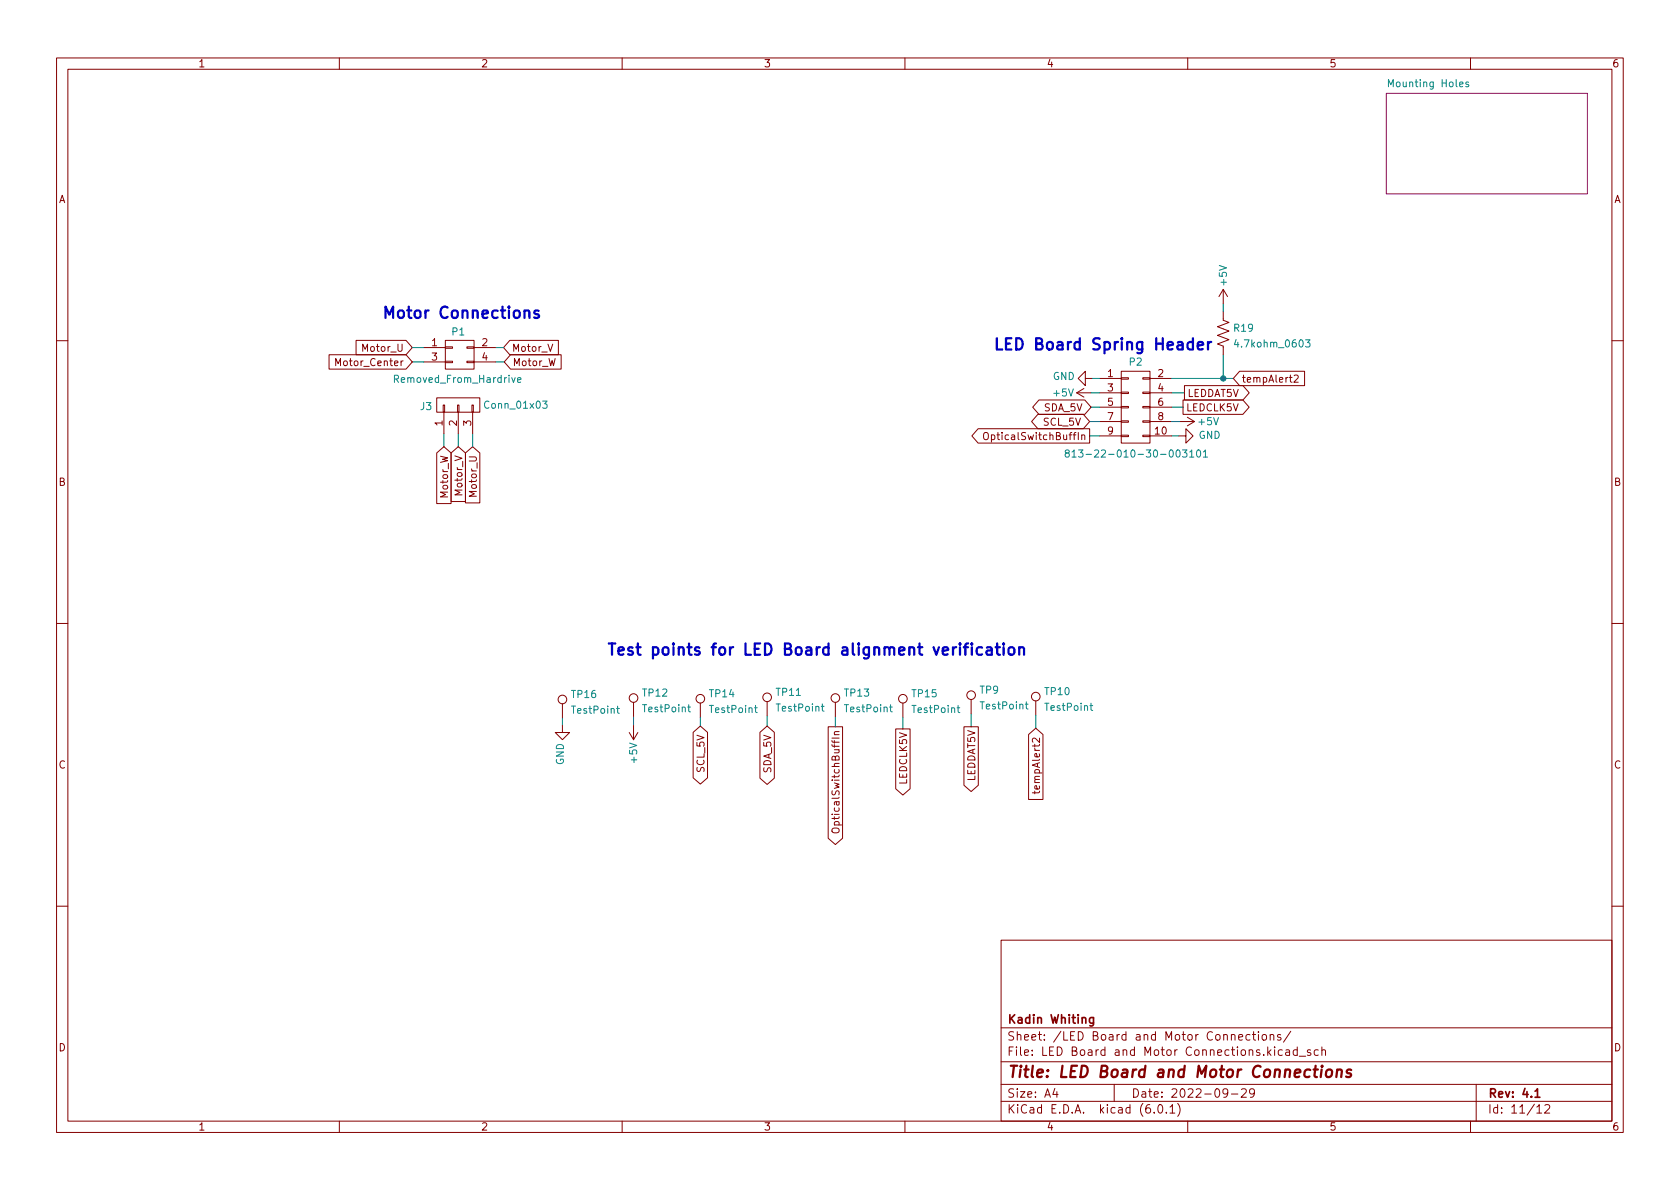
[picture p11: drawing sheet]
<svg xmlns="http://www.w3.org/2000/svg" width="297mm" height="210mm" viewBox="0 0 297 210" stroke-linecap="round" stroke-linejoin="round" font-family="sans-serif">
<g fill="none" stroke="#840000" stroke-width=".18">
<path d="M10 10.2h277v190.1h-277zM12 12.2h273v186.1h-273zM60 10.2v2M110 10.2v2M160 10.2v2M210 10.2v2M260 10.2v2M216.3 55.1v1.5l1 .4-2 .8 2 .7-2 .8 2 .8-2 .7 1 .4v1.5M216.3 51.2l-.8 1.2M216.3 51.2v2.5M216.3 51.2l.7 1.2M10 60.2h2"/>
<path d="M58.2 62.7h13.6l1.1 1.3-1.1 1.3h-13.6zM59.4 64.7v-1.3l.4 .9 .4-.9v1.3M63 60.2h8.8l1.1 1.3-1.1 1.2h-8.8zM74.9 61.5h3.8M74.9 64h3.8M77.2 70.4h7.6v2.5h-7.6zM78.4 71.6h.2v1.3h-.2zM78.5 72.9v3.8M78.7 63.9h1.3v.2h-1.3zM78.7 61.3h1.3v.3h-1.3zM78.7 60.2h5.1v5.1h-5.1zM80.9 71.6h.3v1.3h-.3z"/>
<path d="M81 72.9v3.8M82.5 63.9h1.3v.2h-1.3zM82.5 61.3h1.3v.3h-1.3zM83.4 71.6h.3v1.3h-.3zM83.6 72.9v3.8M83.8 61.5h3.8M83.8 64h3.8M90.1 60.2h8.6v2.5h-8.6l-1.1-1.2zM90.3 62.7h8.9v2.6h-8.9l-1.1-1.3zM96.9 60.9l.4 1.2 .4-1.2M172.9 75.8h19.8v2.6h-19.8l-1.1-1.3zM174 76.7l.2-.2a.43 .43 0 0 1 .5 .4v.4a.42 .42 0 0 1-.4 .5 .42 .42 0 0 1-.4-.5z"/>
<path d="M183.5 73.3h8l1.2 1.2-1.2 1.3h-8l-1.1-1.3zM183.7 70.7h8.1l1.1 1.3-1.1 1.3h-8.1l-1.1-1.3zM190.4 69.5h2.5M190.4 69.5l1.2 .7M191.3 77l.1-.1 .3 .1 .1 .7M191.3 76.9v.8M191.6 68.7l-1.2 .8M191.9 66.9v-1.2l-1.3 1.2 1.3 1.3v-1.3h1.3M194.4 66.9h3.8M194.4 77.1h3.8M194.4 69.5h3.8M194.4 72h3.8"/>
<path d="M194.4 74.5h3.8M198.2 77h1.3v.2h-1.3zM198.2 74.4h1.3v.3h-1.3zM198.2 71.9h1.3v.2h-1.3zM198.2 69.3h1.3v.3h-1.3zM198.2 66.8h1.3v.3h-1.3zM198.2 65.7h5.1v12.7h-5.1zM202.1 77h1.2v.2h-1.2zM202.1 74.4h1.2v.3h-1.2zM202.1 71.9h1.2v.2h-1.2zM202.1 69.3h1.2v.3h-1.2zM202.1 66.8h1.2v.3h-1.2z"/>
<path d="M203.3 66.9h3.8M203.3 77.1h3.8M203.3 69.5h3.8M203.3 72h3.8M203.3 74.5h3.8M208.4 77.1h1.3v-1.3l1.2 1.3-1.2 1.3v-1.3M208.7 74.5h2.5M209.2 70.7h10.6l1.1 1.3-1.1 1.3h-10.6zM209.4 68.2h10.4l1.1 1.3-1.1 1.2h-10.4zM209.9 73.8l1.3 .7M211.2 74.5l-1.3 .8M219.2 65.7h11.5v2.5h-11.5l-1.1-1.3z"/>
<path d="M228.8 66.4l.5-.1 .2 .4-.7 .9h.7M285 60.2h2M77.2 80.1l1.3-1.1 1.3 1.1v9h-2.6zM79.8 80.1l1.2-1.1 1.3 1.1v8.6h-2.5zM82.3 80.1l1.3-1.1 1.2 1.1v8.8h-2.5zM10 110.2h2M285 110.2h2M99.4 128.3v1.2h1.3l-1.3 1.3-1.2-1.3h1.2M99.4 124.5v2.5M111.3 129.5l.7 1.3M112 124.2v2.5M112 128.3v2.5"/>
<path d="M112.8 129.5l-.8 1.3M122.6 129.5l1.2-1.1 1.3 1.1v8l-1.3 1.2-1.2-1.2zM123.8 124.3v2.6M134.4 129.5l1.2-1.1 1.3 1.1v8.1l-1.3 1.1-1.2-1.1zM135.6 124.1v2.5M146.4 128.5h2.6v19.7l-1.3 1.1-1.3-1.1zM147.5 129.9h.9M147.7 124.2v2.5M148.4 129.4h-.8l-.1 .3 .1 .2M158.4 128.9h2.5v10.6l-1.3 1.1-1.2-1.1zM159.6 124.3v2.6M170.4 128.5h2.6v10.4l-1.3 1.1-1.3-1.1z"/>
<path d="M171.7 123.7v2.5M181.9 129.9l1.2-1.1 1.3 1.1v11.5h-2.5zM183 139.9v.5M183.1 123.9v2.6M183.8 139.9l-.2 .3h-1.1M147.2 146.6a.81 .81 0 0 1 1.2 .1 .43 .43 0 0 1-.5 .6h-.4a.42 .42 0 0 1-.4-.2 .42 .42 0 0 1 .1-.5zM10 160.2h2M177 166.3h108v32h-108zM285 160.2h2M60 198.3v2M110 198.3v2M160 198.3v2"/>
<path d="M177 194.8h108M177 191.8h108M177 187.8h108M177 181.8h108M186.5 192.5l-.4 1h1M186.9 193v1M197 191.8v3M204.1 196.7v.1M204.9 195.4l.2-.1a.81 .81 0 0 1 .6 .7 .81 .81 0 0 1-.3 .8h-.2a.81 .81 0 0 1-.6-.6 .81 .81 0 0 1 .3-.8zM206.2 196.7v.1M206.9 195.8l.4-.5v1.5M206.9 196.8h.8"/>
<path d="M208.2 195.1a1.72 1.72 0 0 1 0 2.3M210 198.3v2M217.1 193.2l-.3 .3h-.3l-.3-.3 .2-.6 .4-.1 .2 .2a.99 .99 0 0 1-.4 1.3h-.2M217.7 193.5h1.2M219 183.4l.7-.1-.1-.3-.4-.1-.2 .2 .1 .8h.5M219.5 192.7l.6-.2 .2 .2 .1 .3-1 1h1M221 183l-.4-.1-.3 .3v.4l.1 .3h.6M221.4 182.9h.6M221.6 182.4v1.3l.4 .2M221.8 193.2l-.3 .3-.4-.1-.2-.2 .2-.6 .4-.1 .2 .2a.99 .99 0 0 1-.3 1.3h-.3M222.5 182.4v.2M222.5 182.9v1"/>
<path d="M223.2 183.1l.2-.2 .5 .2v.5l-.1 .3h-.4l-.2-.1zM224.6 183.1l.2-.2 .3 .1 .1 .9M224.6 182.9v1M225.4 185.1v.2M226.4 183l-.3-.1-.2 .2v.3l.5 .1v.4h-.5M226.7 185.7l-.4-.1-.3 .3v.4l.1 .3h.6M227.4 185.7h.5l.1 .9M228 186l-.5 .1a.29 .29 0 0 0-.2 .2 .29 .29 0 0 0 .2 .3h.5M228.2 182.4l-1.3 1.9M229.4 185.7l-.5-.1-.3 .3v.4l.2 .3h.6M229.4 185.1v1.5M229.7 186.8h1.2"/>
<path d="M231.7 185.7l-.3-.1-.3 .2 .1 .3 .5 .1v.4h-.6M233.1 185.7l-.5-.1-.2 .3v.4l.1 .3h.6M233.7 185.8l.2-.2 .4 .1 .1 .9M233.7 185.1v1.5M260 198.3v2M261 191.8v6.5M271.7 195.8l.5-.5v1.5M271.7 196.8h.9M273.1 195.5l.6-.2 .2 .2 .1 .3-.9 1h.9"/>
<circle cx="99.4" cy="123.7" r=".76"/>
<circle cx="112" cy="123.4" r=".76"/>
<circle cx="123.8" cy="123.6" r=".76"/>
<circle cx="135.6" cy="123.3" r=".76"/>
<circle cx="147.7" cy="123.4" r=".76"/>
<circle cx="159.6" cy="123.6" r=".76"/>
<circle cx="171.7" cy="122.9" r=".76"/>
<circle cx="183.1" cy="123.2" r=".76"/>
</g>
<path d="M193.3 179.9v1.2l-.2 .3h-.4M193.3 180l-.4-.1-.3 .3v.4l.2 .3h.5M271.4 193l.4-.5v1.5M271.4 194h.9" fill="none" stroke="#840000" stroke-width=".3"/>
<path d="M232.3 189.1h.7M232.6 188.5l-.2 1.7 .1 .2 .3 .1M233.7 189.1l-.2 1.4M233.8 188.5l-.1 .1v.1l.1-.1v-.1l-.1 .2M234.6 189.3a.52 .52 0 0 1 .5-.2 .52 .52 0 0 1 .4 .4v.6a.55 .55 0 0 1-.6 .4 .55 .55 0 0 1-.5-.4zM236.4 189.3a.49 .49 0 0 1 .9 .1l-.2 1.1M236.4 189.1l-.1 1.4M238.9 189.2a.49 .49 0 0 0-.8 .3l.1 .2 .6 .2 .1 .2-.1 .3-.2 .1-.6-.1" fill="none" stroke="#840000" stroke-width=".4"/>
<path d="M245.1 16.5h35.6v17.8h-35.6z" fill="#fff" stroke="#fff" stroke-width=".18"/>
<path d="M245.1 16.5h35.6v17.8h-35.6z" fill="none" stroke="#840084" stroke-width=".18"/>
<g fill="none" stroke="#008484" stroke-width=".18">
<path d="M259.6 14.6l-.3-.1-.1 .2v.2l.4 .1v.3h-.4M90.5 66.8l.3 .8 .3-.8M91.5 67.2l.6-.1v-.3h-.4l-.2 .2 .1 .6h.5M95.9 70.9h.8l-.4 .5 .4 .1v.6l-.2 .1-.6-.1M189.5 79.9l.4-.3v1.2M190.7 79.6h.8l-.4 .4 .3 .2v.5l-.2 .1-.5-.1M210.3 79.9l.4-.3v1.2M211.7 79.6h.2a.68 .68 0 0 1 .4 .6 .68 .68 0 0 1-.4 .6 .84 .84 0 0 1-.2-1.2zM212.8 79.9l.3-.3v1.2M218.6 60l-.3 .9h.7M230.8 60.1h.8l-.4 .5 .4 .1v.5l-.2 .2-.6-.2M188.6 80.1l-.3-.2 .1-.2 .2-.1h.3l.2 .2-.1 .2-.5 .2-.2 .1v.3l.3 .2h.3l.2-.2-.1-.4-.2-.1"/>
<path d="M189.5 80.8h.8M210.3 80.8h.8M212.8 80.8h.7M109 125.3h.5M109.2 124.9v1.1l.3 .1M121.6 125h.5M121.8 124.6v1.1l.3 .2M133.4 125.2h.5M133.6 124.7v1.1l.3 .2M145.2 124.9h.5M145.4 124.5v1.1l.3 .2M157.3 125h.5"/>
<path d="M157.5 124.6v1.1l.3 .2M169.2 125.2h.5M169.4 124.7v1.1l.3 .2M181.3 124.5h.5M181.5 124.1v1.1l.3 .2M192.7 124.8h.5M192.9 124.4v1l.3 .2"/>
</g>
<g fill="none" stroke="#0000c2" stroke-width=".4">
<path d="M95.2 55l-.5-.1-.2 .3 .1 .3 .6 .2 .1 .1-.1 .3-.2 .1-.5-.1M210.9 59.8v2M210.9 60.6l-.6-.1-.3 .4v.5l.2 .3 .1 .1 .6-.1M211.8 61.1l.9-.1-.1-.4-.5-.1-.3 .3 .1 .9 .2 .1 .5-.1M213.6 60.5v1.3M214.2 60.5a.51 .51 0 0 0-.6 .4M173.6 114.5h-.5l-.4 .3v.6l.2 .3 .2 .1 .5-.1M174.5 114.5h.2h.6l.1 1.3M175.4 114.9l-.7 .1a.39 .39 0 0 0-.3 .4 .39 .39 0 0 0 .3 .4l.7-.1M176 114.5h.8M176.3 113.8v1.7l.1 .2 .4 .1M177.4 113.8v.1v.1l.1-.1-.1-.1v.2"/>
<path d="M177.4 114.5v1.3M178.4 114.6a.54 .54 0 0 1 .5-.2 .54 .54 0 0 1 .5 .4v.6a.54 .54 0 0 1-.6 .4 .54 .54 0 0 1-.5-.4zM180.2 114.6a.5 .5 0 0 1 .9 .1v1.1M180.2 114.5v1.3"/>
</g>
<g fill="none" stroke="#008400" stroke-width=".18">
<path d="M216.3 53.7v1.4M72.9 61.5h2M72.9 64h2M78.5 76.7v2.3M81 76.7v2.3M83.6 76.7v2.3M87.6 61.5h1.4M87.6 64h1.6M192.7 77.1h1.7M192.7 74.5h1.7M192.9 72h1.5M192.9 69.5h1.5"/>
<path d="M193.2 66.9h1.2M207.1 77.1h1.3M207.1 72h2.1M207.1 66.9h11M207.1 69.5h2.3M207.1 74.5h1.6M216.3 62.7v4.2M99.4 127v1.3M112 126.7v1.6M123.8 126.9v1.5M135.6 126.6v1.8M147.7 126.7v1.8"/>
<path d="M159.6 126.9v2M171.7 126.2v2.3M183.1 126.5v2.3"/>
</g>
<circle cx="216.3" cy="66.9" r=".46" fill="#008400" stroke="#008400" stroke-width=".18"/>
<g font-size="2.8" fill="#0000c2">
<text x="67.4" y="56.3">Motor Connections</text>
<text x="175.5" y="61.9">LED Board Spring Header</text>
<text x="107.2" y="115.9">Test points for LED Board alignment verification</text>
</g>
<text font-size="2.8" fill="#840000" x="178" y="190.6">Title: LED Board and Motor Connections</text>
<g font-size="2.1" fill="#840000">
<text x="178" y="184">Sheet: /LED Board and Motor Connections/</text>
<text x="178" y="181">Kadin Whiting</text>
<text x="178" y="186.7">File: LED Board and Motor Connections.kicad_sch</text>
<text x="178" y="196.9">KiCad E.D.A. kicad (6.0.1)</text>
<text x="178" y="194.1">Size: A4</text>
<text x="200" y="194.1">Date: 2022-09-29</text>
<text x="263" y="194.1">Rev: 4.1</text>
<text x="263" y="196.9">Id: 11/12</text>
</g>
<g font-size="1.8" fill="#840000">
<text x="35" y="11.9">1</text>
<text x="85" y="11.9">2</text>
<text x="135" y="11.9">3</text>
<text x="185" y="11.9">4</text>
<text x="235" y="11.9">5</text>
<text x="285" y="11.9">6</text>
<text x="10.3" y="35.9">A</text>
<text x="285.3" y="35.9">A</text>
<text x="60" y="64.7">Motor_Center</text>
<text x="64.3" y="62.2">Motor_U</text>
<text x="76.3" y="61.2">1</text>
<text x="76.3" y="63.7">3</text>
<text x="85.2" y="61.2">2</text>
<text x="85.2" y="63.7">4</text>
<text x="90.5" y="62.2">Motor_V</text>
<text x="90.6" y="64.7">Motor_W</text>
<text x="195.9" y="66.7">1</text>
<text x="195.9" y="69.2">3</text>
<text x="195.9" y="71.7">5</text>
<text x="204.7" y="66.7">2</text>
<text x="204.7" y="69.2">4</text>
<text x="204.7" y="71.7">6</text>
<text x="209.9" y="70.2">LEDDAT5V</text>
<text x="219.5" y="67.6">tempAlert2</text>
<text x="78.2" y="75.3" transform="rotate(-90 78.2 75.3)">1</text>
<text x="80.8" y="75.3" transform="rotate(-90 80.8 75.3)">2</text>
<text x="83.3" y="75.3" transform="rotate(-90 83.3 75.3)">3</text>
<text x="175.4" y="77.8">OpticalSwitchBuffIn</text>
<text x="184.5" y="75.3">SCL_5V</text>
<text x="184.6" y="72.7">SDA_5V</text>
<text x="195.9" y="74.3">7</text>
<text x="195.9" y="76.8">9</text>
<text x="204.2" y="76.8">10</text>
<text x="204.7" y="74.3">8</text>
<text x="209.6" y="72.7">LEDCLK5V</text>
<text x="10.3" y="85.9">B</text>
<text x="79.2" y="88" transform="rotate(-90 79.2 88)">Motor_W</text>
<text x="81.8" y="87.5" transform="rotate(-90 81.8 87.5)">Motor_V</text>
<text x="84.3" y="87.6" transform="rotate(-90 84.3 87.6)">Motor_U</text>
<text x="285.3" y="85.9">B</text>
<text x="10.3" y="135.9">C</text>
<text x="124.6" y="136.5" transform="rotate(-90 124.6 136.5)">SCL_5V</text>
<text x="136.4" y="136.7" transform="rotate(-90 136.4 136.7)">SDA_5V</text>
<text x="285.3" y="135.9">C</text>
<text x="160.4" y="138.7" transform="rotate(-90 160.4 138.7)">LEDCLK5V</text>
<text x="172.4" y="138.3" transform="rotate(-90 172.4 138.3)">LEDDAT5V</text>
<text x="183.9" y="139.4" transform="rotate(-90 183.9 139.4)">tempAlert2</text>
<text x="148.4" y="145.8" transform="rotate(-90 148.4 145.8)">OpticalSwitchBuffIn</text>
<text x="10.3" y="185.9">D</text>
<text x="285.3" y="185.9">D</text>
<text x="35" y="199.9">1</text>
<text x="85" y="199.9">2</text>
<text x="135" y="199.9">3</text>
<text x="185" y="199.9">4</text>
<text x="235" y="199.9">5</text>
<text x="285" y="199.9">6</text>
</g>
<g font-size="1.8" fill="#008484">
<text x="245.9" y="15.4">Mounting Holes</text>
<text x="216.9" y="50.4" transform="rotate(-90 216.9 50.4)">+5V</text>
<text x="79.9" y="59.3">P1</text>
<text x="218.2" y="58.6">R19</text>
<text x="199.7" y="64.6">P2</text>
<text x="218.9" y="61.4">4.7kohm_0603</text>
<text x="70.1" y="67.7">Removed_From_Hardrive</text>
<text x="186.1" y="67.2">GND</text>
<text x="186.4" y="70.1">+5V</text>
<text x="74.4" y="72.5">J3</text>
<text x="86" y="72.3">Conn_01x03</text>
<text x="211.9" y="77.6">GND</text>
<text x="212" y="75.2">+5V</text>
<text x="191.9" y="80.9">813-22-010-30-003101</text>
<text x="101.1" y="123.4">TP16</text>
<text x="113.7" y="123.2">TP12</text>
<text x="113.8" y="125.9">TestPoint</text>
<text x="125.5" y="123.3">TP14</text>
<text x="137.3" y="123">TP11</text>
<text x="137.4" y="125.8">TestPoint</text>
<text x="149.4" y="123.2">TP13</text>
<text x="149.5" y="125.9">TestPoint</text>
<text x="161.3" y="123.3">TP15</text>
<text x="173.3" y="122.7">TP9</text>
<text x="173.5" y="125.4">TestPoint</text>
<text x="184.8" y="122.9">TP10</text>
<text x="184.9" y="125.7">TestPoint</text>
<text x="101.2" y="126.2">TestPoint</text>
<text x="125.6" y="126.1">TestPoint</text>
<text x="161.4" y="126.1">TestPoint</text>
<text x="99.7" y="135.3" transform="rotate(-90 99.7 135.3)">GND</text>
<text x="112.6" y="134.8" transform="rotate(-90 112.6 134.8)">+5V</text>
</g>
</svg>
